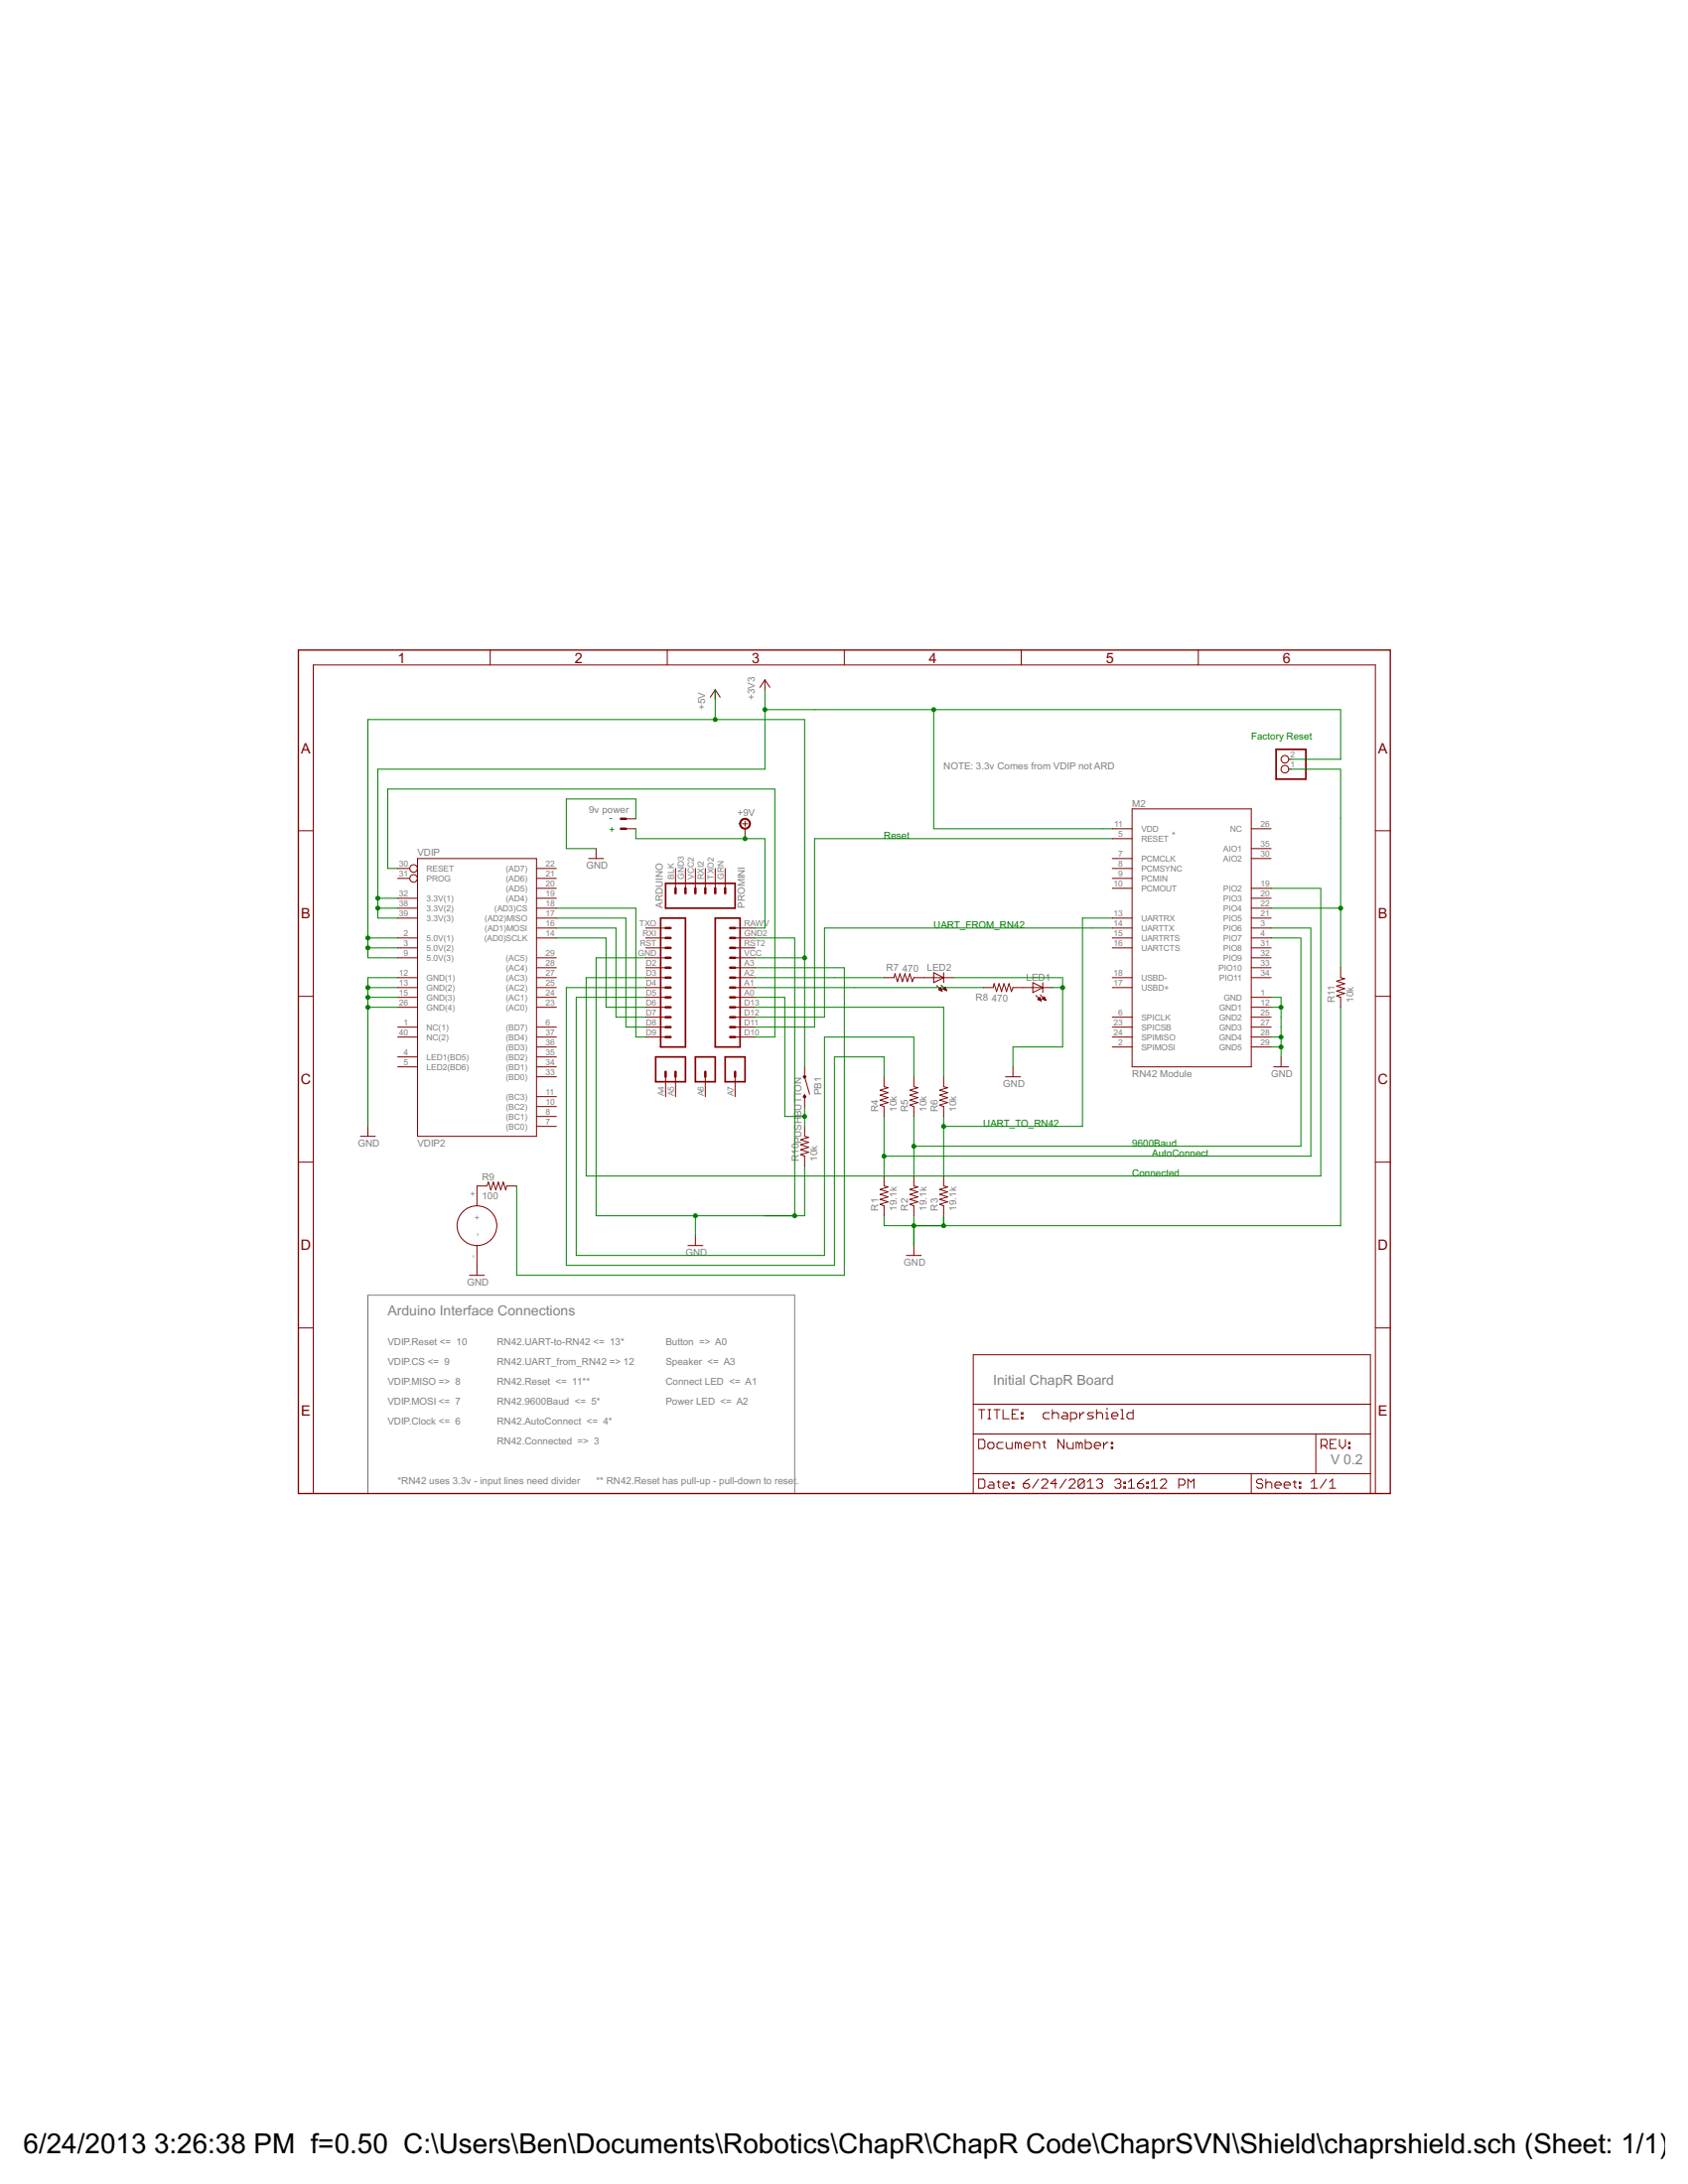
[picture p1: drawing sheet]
<svg xmlns="http://www.w3.org/2000/svg" width="216mm" height="279mm" viewBox="0 0 216 279" stroke-linecap="round" stroke-linejoin="round" font-family="sans-serif">
<path d="M47.1 165.7h54.5v25.4h-54.5z" fill="none" stroke="#808080" stroke-width=".13"/>
<g fill="none" stroke="#800000" stroke-width=".13">
<path d="M62.7 83.2v1.9M85.3 83.2v1.9M91.5 88.2l.6 1M91.5 88.2l-.7 1M91.5 88.2v1.3M97.8 87l.7 .9M97.8 87l-.6 .9M97.8 87v1.2M108 83.2v1.9M130.6 83.2v1.9M153.3 83.2v1.9M164.8 98.4h.3"/>
<path d="M164.8 97.1h.3M38.2 106.3h1.9M50.9 111.1h1.5M50.9 112.4h1.5M50.9 114.9h2.5M50.9 116.2h2.5M50.9 117.5h2.5M50.9 120h2.5M53.4 109.8h15.2v35.6h-15.2zM68.6 111.1h2.6M68.6 112.4h2.6M68.6 113.6h2.6"/>
<path d="M68.6 114.9h2.6M68.6 116.2h2.6M68.6 117.5h2.6M68.6 118.7h2.6M68.6 120h2.6M75.3 109.8h1.9M76.2 108.6v1.2M80.1 106h1.2M80.1 104.8h1.2M82.6 118.7h2.5M82.6 120h2.5M86.4 111.1v2.5"/>
<path d="M87.7 111.1v2.5M88.9 111.1v2.5M90.2 111.1v2.5M91.5 111.1v2.5M92.8 111.1v2.5M94 118.7h2.6M94 120h2.6M95 105.4h.6M95.3 105.1v.6M95.3 106v1.3M142.3 109.8h2.5M142.3 111.1h2.5"/>
<path d="M142.3 112.4h2.5M142.3 113.6h2.5M142.3 117.5h2.5M142.3 118.7h2.5M142.3 120h2.5M142.3 107.3h2.5M142.3 106h2.5M144.8 103.5h15.2v33h-15.2zM160 109.8h2.6M160 113.6h2.6M160 114.9h2.6M160 116.2h2.6"/>
<path d="M160 117.5h2.6M160 118.7h2.6M160 120h2.6M160 106h2.6M160 108.6h2.6M175.9 106.3h1.9M38.2 127.5h1.9M50.9 122.5h2.5M50.9 125.1h2.5M50.9 126.3h2.5M50.9 127.6h2.5M50.9 128.9h2.5"/>
<path d="M50.9 131.4h2.5M50.9 132.7h2.5M50.9 135.2h2.5M50.9 136.5h2.5M50.9 121.3h2.5M68.6 122.5h2.6M68.6 123.8h2.6M68.6 125.1h2.6M68.6 126.3h2.6M68.6 127.6h2.6M68.6 128.9h2.6M68.6 131.4h2.6"/>
<path d="M68.6 132.7h2.6M68.6 133.9h2.6M68.6 135.2h2.6M68.6 136.5h2.6M68.6 137.8h2.6M82.6 122.5h2.5M82.6 123.8h2.5M82.6 125.1h2.5M82.6 126.3h2.5M82.6 127.6h2.5M82.6 128.9h2.5M82.6 131.4h2.5"/>
<path d="M82.6 132.7h2.5M82.6 121.3h2.5M82.6 130.1h2.5M85.1 137.8v2.5M86.4 137.8v2.5M90.2 137.8v2.5M94 122.5h2.6M94 123.8h2.6M94 125.1h2.6M94 126.3h2.6M94 127.6h2.6M94 128.9h2.6"/>
<path d="M94 131.4h2.6M94 132.7h2.6M94 121.3h2.6M94 130.1h2.6M94 137.8v2.5M102.9 136.5v1.3l.6 2.2M102.9 140v1.6M113.1 125.1h1.2l.2-.5 .3 1 .3-1 .3 1 .3-1 .4 1 .3-1 .3 1 .2-.5h5.1M113.1 137.8v1.2l.5 .1-1 .4 1 .3-1 .3 1 .3-1 .3 1 .4-1 .3 .5 .2v1.2M116.9 137.8v1.2l.5 .1-1 .4 1 .3-1 .3 1 .3-1 .3 1 .4-1 .3 .5 .2v1.2M119.4 124.4l1.3 .7-1.3 .6zM119.8 126.1l.7 .7"/>
<path d="M120.1 126.6h.3M120.1 126.5h.3M120.2 126.5h.2M120.2 126.6h.2M120.2 126.4h.1M120.3 126.3h.1M120.3 126.7h.2M120.3 126.3l-.2 .3 .4 .2M120.3 126.3l.2 .5M120.4 126l.7 .7M120.4 126.7h.1M120.6 126.5h.4"/>
<path d="M120.6 126.5l.5 .2M120.6 126.5l.3-.2 .2 .4M120.7 126.5h.3M120.7 124.4v1.3M120.7 137.8v1.2l.5 .1-1 .4 1 .3-1 .3 1 .3-1 .3 1 .4-1 .3 .5 .2v1.2M120.7 126.6h.3M120.7 126.4h.2M120.8 126.4h.1M120.8 126.3h.1M120.8 126.6h.2M120.9 126.6h.1M121 126.7h.1"/>
<path d="M125.8 126.3h1.2l.1-.5 .4 1.1 .3-1.1 .3 1.1 .3-1.1 .3 1.1 .4-1.1 .3 1.1 .2-.6h5M128.6 137.8h1.9M129.6 136.5v1.3M132.1 125.7l1.3 .6-1.3 .7zM132.5 127.3l.7 .7M132.7 127.8l.5 .2M132.7 127.8l.3-.2 .2 .4M132.8 127.8h.3M132.8 127.9h.3M132.9 127.7h.2M132.9 127.9h.2M132.9 127.7h.1"/>
<path d="M133 127.6h.1M133 128h.2M133.1 127.3l.7 .7M133.1 128h.1M133.3 127.8l.3-.3 .2 .5zM133.3 127.8h.4M133.4 125.7v1.3M133.4 127.7h.2M133.5 127.8h.2M133.5 127.6h.1M133.5 127.9h.2M133.6 127.9h.1"/>
<path d="M133.8 128h.1M142.3 125.1h2.5M142.3 126.3h2.5M142.3 131.4h2.5M142.3 132.7h2.5M142.3 133.9h2.5M142.3 121.3h2.5M142.3 130.1h2.5M160 122.5h2.6M160 123.8h2.6M160 125.1h2.6M160 127.6h2.6"/>
<path d="M160 128.9h2.6M160 131.4h2.6M160 132.7h2.6M160 133.9h2.6M160 121.3h2.6M160 130.1h2.6M162.9 136.5h1.9M163.9 135.2v1.3M171.5 123.8v1.3l.5 .1-1 .3 1 .3-1 .4 1 .3-1 .3 1 .3-1 .3 .5 .2v1.3M175.9 127.5h1.9M38.2 148.7h1.9M46.1 145.4h1.9"/>
<path d="M47.1 144.1v1.3M61 159.3v3.9M66.1 151.7h-1.3l-.1 .5-.3-1-.3 1-.4-1-.3 1-.3-1-.3 1-.3-1-.2 .5h-1.3v2.6M68.6 140.3h2.6M68.6 141.6h2.6M68.6 142.8h2.6M68.6 144.1h2.6M88 159.3h1.9M88.9 158.1v1.2M102.9 144.1v1.3l.5 .1-1 .3 1 .3-1 .4 1 .3-1 .3 1 .3-1 .3 .5 .2v1.3M113.1 150.5v1.2l.5 .1-1 .4 1 .3-1 .3 1 .3-1 .3 1 .4-1 .3 .5 .2v1.2M116.9 150.5v1.2l.5 .1-1 .4 1 .3-1 .3 1 .3-1 .3 1 .4-1 .3 .5 .2v1.2"/>
<path d="M116.9 159.3v1.3M120.7 150.5v1.2l.5 .1-1 .4 1 .3-1 .3 1 .3-1 .3 1 .4-1 .3 .5 .2v1.2M175.9 148.7h1.9M38.2 169.9h1.9M60 163.2h2M115.9 160.6h1.9M124.5 173.3h50.8v17.8h-50.8zM124.5 179.6h50.8M175.9 169.9h1.9M40.1 191.1v-106h135.8v106M124.5 183.5h50.8M124.5 188.5h50.8"/>
<path d="M125.2 184.1h.6l.2 .2v.8l-.2 .2h-.6zM125.2 189.2h.6l.2 .2v.8l-.2 .2h-.6zM125.2 180.3h.8M125.6 180.3v1.2M126.3 184.7l.2-.2h.4l.2 .2v.4l-.2 .2h-.4l-.2-.2zM126.3 180.3h.4M126.3 181.5h.4M126.5 189.6h.4l.2 .2v.6h-.6l-.2-.2 .2-.2h.6M126.5 180.3v1.2M127.1 180.3h.8M127.5 189.6h.4M127.5 180.3v1.2"/>
<path d="M127.7 189.4v.8l.2 .2M128.3 190h.8v-.2l-.2-.2h-.4l-.2 .2v.4l.2 .2h.4M128.3 180.3v1.2h.8M128.3 184.5h-.6l-.2 .2v.4l.2 .2h.6M128.7 184.5v.6l.2 .2h.6v-.8M129.5 190.2h.2v.2h-.2zM129.5 189.6h.2v.2h-.2zM129.5 180.9h.4M130.2 180.3h-.7v1.2h.7M130.2 184.7l-.2-.2h-.1v.8M130.2 184.7l.2-.2 .2 .2v.6M130.2 184.7v.6"/>
<path d="M130.6 181.3h.2v.2h-.2zM130.6 180.7h.2v.2h-.2zM130.9 189.8h.6l.2 .2v.2l-.2 .2h-.4l-.2-.2zM131 184.9h.8v-.2l-.2-.2h-.4l-.2 .2v.4l.2 .2h.4M131.7 189.2l-.4 .2-.4 .4M132.2 185.3v-.8h.6l.2 .2v.6M132.8 189.2l-.7 1.2M133.2 189.4l.2-.2h.4l.2 .2v.2l-.8 .8h.8M133.3 184.5h.5M133.6 184.3v.8l.2 .2M134.2 180.7h-.6l-.2 .2v.4l.2 .2h.6M134.6 180.9l.2-.2h.4l.2 .2v.6"/>
<path d="M134.6 180.3v1.2M135.2 189.8h-.8l.6-.6v1.2M136 180.7h.4l.1 .2v.6h-.5l-.2-.2 .2-.2h.5M136.1 184.1v1.2l-.8-1.2v1.2M136.4 189.2l-.8 1.2M136.5 184.5v.6l.2 .2h.6v-.8M136.7 189.4l.2-.2h.4l.2 .2v.2l-.8 .8h.8M136.9 181.5h.6l.2-.2v-.4l-.2-.2h-.6v1.2M138 184.7l-.2-.2h-.2v.8M138 184.7v.6M138 184.7l.2-.2 .2 .2v.6M138.1 180.7v.8"/>
<path d="M138.7 189.4v.8l-.2 .2h-.4l-.2-.2M138.7 189.4l-.2-.2h-.4l-.2 .2v.8M138.7 189.4l-.8 .8M138.7 180.7h-.2l-.4 .4M138.8 184.1v1.2h.6l.2-.2v-.4l-.2-.2h-.6M139.1 190.4h.7M139.1 189.6l.4-.4v1.2M139.9 180.7h-.6l-.2 .2 .2 .2h.4l.2 .2-.2 .2h-.6M140 184.9h.8v-.2l-.2-.2h-.4l-.2 .2v.4l.2 .2h.4M140.3 189.4l.1-.2h.4l.2 .2v.2l-.2 .2M140.3 180.9l.1-.2h.4l.2 .2v.6M140.3 180.3v1.2"/>
<path d="M140.6 189.8h.2M140.8 189.8l.2 .2v.2l-.2 .2h-.4l-.1-.2M141.2 184.5v.8M141.4 181.5h.4M141.4 180.7h.2v.8M141.6 180.1v.2M141.7 184.5h-.2l-.3 .4M142.1 185.1h.2v.2h-.2zM142.1 184.5h.2v.2h-.2zM142.2 181.1h.8v-.2l-.2-.2h-.4l-.2 .2v.4l.2 .2h.4M142.6 189.4l.2-.2h.4l.2 .2v.2l-.2 .2M143 189.8h.2"/>
<path d="M143.2 189.8l.2 .2v.2l-.2 .2h-.4l-.2-.2M143.4 180.3h.2v1.2M143.4 181.5h.4M143.7 190.2h.3v.2h-.3zM143.7 189.6h.3v.2h-.3zM144.3 190.4h.8M144.3 189.6l.4-.4v1.2M144.9 180.3v1.2h-.6l-.2-.2v-.4l.2-.2h.6M145.5 189.8h.6l.2 .2v.2l-.2 .2h-.4l-.2-.2zM146.3 189.2l-.4 .2-.4 .4M146.7 190.2h.2v.2h-.2zM146.7 189.6h.2v.2h-.2z"/>
<path d="M147.3 190.4h.7M147.3 189.6l.3-.4v1.2M148.4 189.4l.2-.2h.4l.2 .2v.2l-.8 .8h.8M150.8 190h.5l.3-.2v-.4l-.3-.2h-.5v1.2M151.9 190.4v-1.2l.4 .4 .4-.4v1.2M160 188.5v2.6M161.5 189.4l-.2-.2h-.4l-.2 .2v.2l.2 .2h.4l.2 .2v.2l-.2 .2h-.4l-.2-.2M161.9 189.8l.2-.2h.4l.2 .2v.6M161.9 189.2v1.2M163.1 190h.8v-.2l-.3-.2h-.3l-.2 .2v.4l.2 .2h.3M164.2 190h.8v-.2l-.2-.2h-.4l-.2 .2v.4l.2 .2h.4M165.4 189.6h.4"/>
<path d="M165.6 189.4v.8l.2 .2M166.2 190.2h.2v.2h-.2zM166.2 189.6h.2v.2h-.2zM167.7 190.4h.8M167.7 189.6l.4-.4v1.2M168.3 183.5v5M169 184.9h.6l.2-.2v-.4l-.2-.2h-.6v1.2M169.4 184.9l.4 .4M169.7 189.2l-.8 1.2M170.1 190.4h.7M170.1 189.6l.3-.4v1.2M170.1 184.7h.4"/>
<path d="M170.9 184.1h-.8v1.2h.8M171.3 184.1v.8l.4 .4 .4-.4v-.8M172.5 185.1h.2v.2h-.2zM172.5 184.5h.2v.2h-.2z"/>
<circle cx="164.3" cy="97.1" r=".49"/>
<circle cx="164.3" cy="98.4" r=".49"/>
<circle cx="52.9" cy="112.4" r=".49"/>
<circle cx="52.9" cy="111.1" r=".49"/>
<circle cx="61" cy="156.8" r="2.54"/>
</g>
<path d="M38.2 83.2h139.6v107.9h-139.6z" fill="none" stroke="#800000" stroke-width=".17"/>
<path d="M163.2 95.9h3.8v3.8h-3.8zM84.5 117.5h3.2v16.4h-3.2zM85.1 113h8.9v3.2h-8.9zM91.5 117.5h3.2v16.4h-3.2zM83.9 135.2h3.8v3.2h-3.8zM88.9 135.2h2.6v3.2h-2.6zM92.8 135.2h2.5v3.2h-2.5z" fill="none" stroke="#800000" stroke-width=".21"/>
<g fill="none" stroke="#800000" stroke-width=".32">
<path d="M79.4 104.8h.7M79.4 106h.7M85.1 120h.7M85.1 118.7h.7M86.4 113.6v.7M87.7 113.6v.7M88.9 113.6v.7M90.2 113.6v.7M91.5 113.6v.7M92.8 113.6v.7M93.4 120h.6M93.4 118.7h.6"/>
<path d="M85.1 130.1h.7M85.1 131.4h.7M85.1 132.7h.7M85.1 127.6h.7M85.1 128.9h.7M85.1 126.3h.7M85.1 125.1h.7M85.1 123.8h.7M85.1 122.5h.7M85.1 121.3h.7M85.1 137.1v.7M86.4 137.1v.7"/>
<path d="M90.2 137.1v.7M93.4 130.1h.6M93.4 131.4h.6M93.4 132.7h.6M93.4 127.6h.6M93.4 128.9h.6M93.4 126.3h.6M93.4 125.1h.6M93.4 123.8h.6M93.4 122.5h.6M93.4 121.3h.6M94 137.1v.7"/>
</g>
<g fill="#800000" stroke="#800000" stroke-width=".13">
<path d="M94.8 104.9a.7 .7 0 0 1 1.1 .1 .7 .7 0 0 1-.4 1.1 .7 .7 0 0 1-.9-.7h.1a.56 .56 0 0 1 .8-.6 .56 .56 0 0 1 .2 1 .56 .56 0 0 1-.9-.2l-.1-.2h-.1z" fill-rule="evenodd"/>
<path d="M102.8 137.6h.2v.3h-.2z" fill-rule="evenodd"/>
<path d="M102.8 140.2h.2v.2h-.2z" fill-rule="evenodd"/>
</g>
<g fill="none" stroke="#008000" stroke-width=".13">
<path d="M91.5 88.2v3.9M97.8 90.8h73.7v6.3h-6.4M97.8 88.2v10.2h-49.5v19.1h2.6M119.4 90.8v15.2h22.9M165.1 98.4h6.4v25.4M47.1 120h3.8M48.3 116.2h2.6M48.3 114.9h2.6M50.9 111.1h-1.3v-10.2h49.5v31.8h-2.5M71.2 120h6.3v8.9h5.1M71.2 116.2h10.1v16.5h1.3M71.2 118.7h7.6v11.4h3.8"/>
<path d="M71.2 117.5h8.9v13.9h2.5M81.3 104.8v-2.6h-8.9v6.4h3.8M81.3 106v1.3h16.5v11.4h-1.2M96.6 120h5v35.5M142.3 118.7h-36.8v11.4h-8.9M142.3 117.5h-3.8v26.6h-17.8M142.3 107.3h-38.1v24.1h-7.6M162.6 113.6h6.3v36.9h-93.9v-25.4h7.6M162.6 120h3.8v26.6h-49.5M162.6 118.7h5.1v29.2h-54.6M162.6 116.2h8.9M47.1 126.3h3.8"/>
<path d="M47.1 127.6h3.8M47.1 128.9h3.8M47.1 121.3h3.8M50.9 125.1h-3.8v19M50.9 122.5h-3.8v-30.4h55.8v44.4M82.6 126.3h-10.2v35.6h34.3v-26.7h6.4v2.6M82.6 127.6h-8.9v33h31.8v-27.9h11.4v5.1M82.6 122.5h-6.4v33h26.7v-6.3M96.6 125.1h16.5M96.6 126.3h29.2M96.6 127.6h3.8v15.2h2.5M96.6 128.9h24.1v8.9"/>
<path d="M96.6 122.5h6.3M96.6 123.8h11.4v39.4h-41.9v-11.5M122 125.1h13.9v8.8h-6.3v2.6M134.6 126.3h1.3M162.6 127.6h1.3v7.6M162.6 128.9h1.3M162.6 132.7h1.3M162.6 133.9h1.3M171.5 128.9v27.9h-58.4v-1.3M88.9 155.5v2.6M102.9 141.6v2.5M113.1 142.8v7.7"/>
<path d="M116.9 142.8v7.7M116.9 155.5v3.8M120.7 142.8v7.7M120.7 155.5v1.3"/>
</g>
<g fill="#008000" stroke="#008000" stroke-width=".13">
<circle cx="47.1" cy="126.3" r=".25"/>
<circle cx="47.1" cy="127.6" r=".25"/>
<circle cx="47.1" cy="128.9" r=".25"/>
<circle cx="163.9" cy="128.9" r=".25"/>
<circle cx="163.9" cy="132.7" r=".25"/>
<circle cx="163.9" cy="133.9" r=".25"/>
<circle cx="116.9" cy="156.8" r=".25"/>
<circle cx="120.7" cy="156.8" r=".25"/>
<circle cx="88.9" cy="155.5" r=".25"/>
<circle cx="101.6" cy="155.5" r=".25"/>
<circle cx="135.9" cy="126.3" r=".25"/>
<circle cx="47.1" cy="120" r=".25"/>
<circle cx="47.1" cy="121.3" r=".25"/>
<circle cx="91.5" cy="92.1" r=".25"/>
<circle cx="102.9" cy="122.5" r=".25"/>
<circle cx="113.1" cy="147.9" r=".25"/>
<circle cx="116.9" cy="146.6" r=".25"/>
<circle cx="120.7" cy="144.1" r=".25"/>
<circle cx="48.3" cy="114.9" r=".25"/>
<circle cx="48.3" cy="116.2" r=".25"/>
<circle cx="97.8" cy="90.8" r=".25"/>
<circle cx="119.4" cy="90.8" r=".25"/>
<circle cx="95.3" cy="107.3" r=".25"/>
<circle cx="102.9" cy="142.8" r=".25"/>
<circle cx="171.5" cy="116.2" r=".25"/>
</g>
<g font-size="4">
<text x="3" y="275.4">6/24/2013</text>
<text x="19.7" y="275.4">3:26:38 PM f=0.50 C:\Users\Ben\Documents\Robotics\ChapR\ChapR Code\ChaprSVN\Shield\chaprshield.sch (Sheet: 1/1)</text>
</g>
<g font-size="2.1" fill="#800000">
<text x="50.9" y="84.8">1</text>
<text x="73.5" y="84.8">2</text>
<text x="96.2" y="84.8">3</text>
<text x="118.8" y="84.8">4</text>
<text x="141.4" y="84.8">5</text>
<text x="164.1" y="84.8">6</text>
<text x="38.5" y="96.3">A</text>
<text x="176.2" y="96.3">A</text>
<text x="38.5" y="117.5">B</text>
<text x="176.2" y="117.5">B</text>
<text x="38.5" y="138.7">C</text>
<text x="176.2" y="138.7">C</text>
<text x="38.5" y="159.9">D</text>
<text x="176.2" y="159.9">D</text>
<text x="38.5" y="181.1">E</text>
<text x="176.2" y="181.1">E</text>
</g>
<g font-size="2" fill="#808080">
<text x="49.6" y="168.2">Arduino Interface Connections</text>
<text x="127" y="177.1">Initial ChapR Board</text>
<text x="170.2" y="187.3">V 0.2</text>
</g>
<g font-size="1.4" fill="#808080">
<text x="96.6" y="89.5" transform="rotate(-90 96.6 89.5)">+3V3</text>
<text x="90.2" y="90.8" transform="rotate(-90 90.2 90.8)">+5V</text>
<text x="120.7" y="98.4">NOTE: 3.3v Comes from VDIP not ARD</text>
<text x="75.3" y="104.1">9v power</text>
<text x="94.3" y="104.4">+9V</text>
<text x="144.8" y="103.2">M2</text>
<text x="149.9" y="107.3">*</text>
<text x="53.4" y="109.4">VDIP</text>
<text x="75" y="111.1">GND</text>
<text x="84.8" y="116.2" transform="rotate(-90 84.8 116.2)">ARDUINO</text>
<text x="95.3" y="116.2" transform="rotate(-90 95.3 116.2)">PROMINI</text>
<text x="113.4" y="124.2">R7</text>
<text x="115.4" y="124.3">470</text>
<text x="118.6" y="124.2">LED2</text>
<text x="131.3" y="125.4">LED1</text>
<text x="124.8" y="128">R8</text>
<text x="126.8" y="128.1">470</text>
<text x="170.7" y="128.2" transform="rotate(-90 170.7 128.2)">R11</text>
<text x="173.1" y="128.2" transform="rotate(-90 173.1 128.2)">10k</text>
<text x="144.8" y="137.8">RN42 Module</text>
<text x="162.6" y="137.8">GND</text>
<text x="105.1" y="140.1" transform="rotate(-90 105.1 140.1)">PB1</text>
<text x="112.3" y="142.2" transform="rotate(-90 112.3 142.2)">R4</text>
<text x="114.7" y="142.2" transform="rotate(-90 114.7 142.2)">10k</text>
<text x="116.1" y="142.2" transform="rotate(-90 116.1 142.2)">R5</text>
<text x="118.5" y="142.2" transform="rotate(-90 118.5 142.2)">10k</text>
<text x="119.9" y="142.2" transform="rotate(-90 119.9 142.2)">R6</text>
<text x="122.3" y="142.2" transform="rotate(-90 122.3 142.2)">10k</text>
<text x="128.3" y="139">GND</text>
<text x="45.8" y="146.6">GND</text>
<text x="53.4" y="146.6">VDIP2</text>
<text x="102.2" y="148.5" transform="rotate(-90 102.2 148.5)">R10</text>
<text x="102.5" y="146.4" transform="rotate(-90 102.5 146.4)">PUSHBUTTON</text>
<text x="104.6" y="148.5" transform="rotate(-90 104.6 148.5)">10k</text>
<text x="61.6" y="153.4">100</text>
<text x="61.6" y="151">R9</text>
<text x="112.3" y="154.9" transform="rotate(-90 112.3 154.9)">R1</text>
<text x="114.7" y="154.9" transform="rotate(-90 114.7 154.9)">19.1k</text>
<text x="116.1" y="154.9" transform="rotate(-90 116.1 154.9)">R2</text>
<text x="118.5" y="154.9" transform="rotate(-90 118.5 154.9)">19.1k</text>
<text x="119.9" y="154.9" transform="rotate(-90 119.9 154.9)">R3</text>
<text x="122.3" y="154.9" transform="rotate(-90 122.3 154.9)">19.1k</text>
<text x="87.7" y="160.6">GND</text>
<text x="115.6" y="161.9">GND</text>
<text x="59.7" y="164.4">GND</text>
<text x="49.6" y="172">VDIP.Reset &lt;= 10</text>
<text x="63.6" y="172">RN42.UART-to-RN42 &lt;= 13*</text>
<text x="85.1" y="172">Button =&gt; A0</text>
<text x="49.6" y="174.6">VDIP.CS &lt;= 9</text>
<text x="49.6" y="179.7">VDIP.MOSI &lt;= 7</text>
<text x="49.6" y="177.1">VDIP.MISO =&gt; 8</text>
<text x="63.6" y="174.6">RN42.UART_from_RN42 =&gt; 12</text>
<text x="63.6" y="177.1">RN42.Reset &lt;= 11**</text>
<text x="63.6" y="179.7">RN42.9600Baud &lt;= 5*</text>
<text x="85.1" y="174.6">Speaker &lt;= A3</text>
<text x="85.1" y="177.1">Connect LED &lt;= A1</text>
<text x="85.1" y="179.7">Power LED &lt;= A2</text>
<text x="49.6" y="182.2">VDIP.Clock &lt;= 6</text>
<text x="63.6" y="182.2">RN42.AutoConnect &lt;= 4*</text>
<text x="63.6" y="184.7">RN42.Connected =&gt; 3</text>
<text x="50.9" y="189.8">*RN42 uses 3.3v - input lines need divider</text>
<text x="76.2" y="189.8">** RN42.Reset has pull-up - pull-down to reset</text>
<text x="101.9" y="189.8">.</text>
</g>
<g font-size="1.4" fill="#008000">
<text x="160" y="94.6">Factory Reset</text>
<text x="77.9" y="106.5">+</text>
<text x="77.9" y="105">-</text>
<text x="113.1" y="107.3">Reset</text>
<text x="119.4" y="118.7">UART_FROM_RN42</text>
<text x="125.8" y="144.1">UART_TO_RN42</text>
<text x="144.8" y="146.6">9600Baud</text>
<text x="147.3" y="147.9">AutoConnect</text>
<text x="144.8" y="150.5">Connected</text>
</g>
<g font-size="1.2" fill="#808080">
<text x="165" y="98.2">1</text>
<text x="165" y="97">2</text>
<text x="142.5" y="105.8">11</text>
<text x="143" y="107.1">5</text>
<text x="146" y="107.7">RESET</text>
<text x="146" y="106.4">VDD</text>
<text x="157.3" y="106.4">NC</text>
<text x="161.2" y="105.8">26</text>
<text x="51" y="110.9">30</text>
<text x="51" y="112.2">31</text>
<text x="54.6" y="111.5">RESET</text>
<text x="54.6" y="112.8">PROG</text>
<text x="64.7" y="111.5">(AD7)</text>
<text x="64.7" y="112.8">(AD6)</text>
<text x="69.8" y="110.9">22</text>
<text x="69.8" y="112.2">21</text>
<text x="69.8" y="113.5">20</text>
<text x="86.2" y="112.5" transform="rotate(-90 86.2 112.5)">BLK</text>
<text x="87.5" y="112.5" transform="rotate(-90 87.5 112.5)">GND3</text>
<text x="88.8" y="112.5" transform="rotate(-90 88.8 112.5)">VCC2</text>
<text x="90" y="112.5" transform="rotate(-90 90 112.5)">RXI2</text>
<text x="91.3" y="112.5" transform="rotate(-90 91.3 112.5)">TXO2</text>
<text x="92.6" y="112.5" transform="rotate(-90 92.6 112.5)">GRN</text>
<text x="142.5" y="113.5">10</text>
<text x="143" y="109.7">7</text>
<text x="143" y="110.9">8</text>
<text x="143" y="112.2">9</text>
<text x="146" y="110.2">PCMCLK</text>
<text x="146" y="111.5">PCMSYNC</text>
<text x="146" y="112.8">PCMIN</text>
<text x="156.5" y="108.9">AIO1</text>
<text x="156.5" y="110.2">AIO2</text>
<text x="161.2" y="113.5">19</text>
<text x="161.2" y="108.4">35</text>
<text x="161.2" y="109.7">30</text>
<text x="51" y="116">38</text>
<text x="51" y="114.7">32</text>
<text x="51" y="117.3">39</text>
<text x="51.6" y="119.8">2</text>
<text x="54.6" y="116.6">3.3V(2)</text>
<text x="54.6" y="115.3">3.3V(1)</text>
<text x="54.6" y="117.8">3.3V(3)</text>
<text x="62" y="117.8">(AD2)MISO</text>
<text x="62" y="119.1">(AD1)MOSI</text>
<text x="63.2" y="116.6">(AD3)CS</text>
<text x="64.7" y="114">(AD5)</text>
<text x="64.7" y="115.3">(AD4)</text>
<text x="69.8" y="114.7">19</text>
<text x="69.8" y="116">18</text>
<text x="69.8" y="117.3">17</text>
<text x="69.8" y="118.5">16</text>
<text x="69.8" y="119.8">14</text>
<text x="81.8" y="118.5">TXO</text>
<text x="82.2" y="119.8">RXI</text>
<text x="95.2" y="119.8">GND2</text>
<text x="95.2" y="118.5">RAWV</text>
<text x="142.5" y="117.3">13</text>
<text x="142.5" y="118.5">14</text>
<text x="142.5" y="119.8">15</text>
<text x="146" y="114">PCMOUT</text>
<text x="146" y="117.8">UARTRX</text>
<text x="146" y="119.1">UARTTX</text>
<text x="156.5" y="119.1">PIO6</text>
<text x="156.5" y="114">PIO2</text>
<text x="156.5" y="115.3">PIO3</text>
<text x="156.5" y="117.8">PIO5</text>
<text x="156.5" y="116.6">PIO4</text>
<text x="161.2" y="118.5">3</text>
<text x="161.2" y="119.8">4</text>
<text x="161.2" y="114.7">20</text>
<text x="161.2" y="117.3">21</text>
<text x="161.2" y="116">22</text>
<text x="51" y="124.9">12</text>
<text x="51.6" y="121.1">3</text>
<text x="51.6" y="122.3">9</text>
<text x="54.6" y="125.4">GND(1)</text>
<text x="54.6" y="120.4">5.0V(1)</text>
<text x="54.6" y="121.6">5.0V(2)</text>
<text x="54.6" y="122.9">5.0V(3)</text>
<text x="61.9" y="120.4">(AD0)SCLK</text>
<text x="64.7" y="122.9">(AC5)</text>
<text x="64.7" y="124.2">(AC4)</text>
<text x="64.7" y="125.4">(AC3)</text>
<text x="69.8" y="122.3">29</text>
<text x="69.8" y="123.6">28</text>
<text x="69.8" y="124.9">27</text>
<text x="81.6" y="122.3">GND</text>
<text x="81.8" y="121.1">RST</text>
<text x="82.6" y="124.9">D3</text>
<text x="82.6" y="123.6">D2</text>
<text x="95.2" y="124.9">A2</text>
<text x="95.2" y="123.6">A3</text>
<text x="95.2" y="122.3">VCC</text>
<text x="95.2" y="121.1">RST2</text>
<text x="142.5" y="121.1">16</text>
<text x="142.5" y="124.9">18</text>
<text x="146" y="120.4">UARTRTS</text>
<text x="146" y="121.6">UARTCTS</text>
<text x="146" y="125.4">USBD-</text>
<text x="155.9" y="124.2">PIO10</text>
<text x="156" y="125.4">PIO11</text>
<text x="156.5" y="120.4">PIO7</text>
<text x="156.5" y="122.9">PIO9</text>
<text x="156.5" y="121.6">PIO8</text>
<text x="161.2" y="122.3">32</text>
<text x="161.2" y="121.1">31</text>
<text x="161.2" y="123.6">33</text>
<text x="161.2" y="124.9">34</text>
<text x="51" y="126.2">13</text>
<text x="51" y="127.4">15</text>
<text x="51" y="128.7">26</text>
<text x="51.6" y="131.2">1</text>
<text x="54.6" y="126.7">GND(2)</text>
<text x="54.6" y="128">GND(3)</text>
<text x="54.6" y="129.3">GND(4)</text>
<text x="54.6" y="131.8">NC(1)</text>
<text x="64.7" y="126.7">(AC2)</text>
<text x="64.7" y="128">(AC1)</text>
<text x="64.7" y="129.3">(AC0)</text>
<text x="64.7" y="131.8">(BD7)</text>
<text x="69.8" y="126.2">25</text>
<text x="69.8" y="127.4">24</text>
<text x="69.8" y="128.7">23</text>
<text x="69.8" y="131.2">6</text>
<text x="82.6" y="131.2">D8</text>
<text x="82.6" y="130">D7</text>
<text x="82.6" y="128.7">D6</text>
<text x="82.6" y="127.4">D5</text>
<text x="82.6" y="126.2">D4</text>
<text x="95.2" y="131.2">D11</text>
<text x="95.2" y="130">D12</text>
<text x="95.2" y="128.7">D13</text>
<text x="95.2" y="127.4">A0</text>
<text x="95.2" y="126.2">A1</text>
<text x="142.5" y="126.2">17</text>
<text x="142.5" y="131.2">23</text>
<text x="143" y="130">6</text>
<text x="146" y="130.5">SPICLK</text>
<text x="146" y="126.7">USBD+</text>
<text x="146" y="131.8">SPICSB</text>
<text x="155.9" y="129.3">GND1</text>
<text x="155.9" y="130.5">GND2</text>
<text x="155.9" y="131.8">GND3</text>
<text x="156.5" y="128">GND</text>
<text x="161.2" y="127.4">1</text>
<text x="161.2" y="128.7">12</text>
<text x="161.2" y="130">25</text>
<text x="161.2" y="131.2">27</text>
<text x="51" y="132.5">40</text>
<text x="51.6" y="135">4</text>
<text x="51.6" y="136.3">5</text>
<text x="54.6" y="133.1">NC(2)</text>
<text x="54.6" y="135.6">LED1(BD5)</text>
<text x="54.6" y="136.9">LED2(BD6)</text>
<text x="64.7" y="133.1">(BD4)</text>
<text x="64.7" y="134.3">(BD3)</text>
<text x="64.7" y="135.6">(BD2)</text>
<text x="64.7" y="136.9">(BD1)</text>
<text x="69.8" y="132.5">37</text>
<text x="69.8" y="133.8">36</text>
<text x="69.8" y="135">35</text>
<text x="69.8" y="136.3">34</text>
<text x="69.8" y="137.6">33</text>
<text x="82.6" y="132.5">D9</text>
<text x="95.2" y="132.5">D10</text>
<text x="142.5" y="132.5">24</text>
<text x="143" y="133.8">2</text>
<text x="146" y="134.3">SPIMOSI</text>
<text x="146" y="133.1">SPIMISO</text>
<text x="155.9" y="133.1">GND4</text>
<text x="155.9" y="134.3">GND5</text>
<text x="161.2" y="132.5">28</text>
<text x="161.2" y="133.8">29</text>
<text x="64.7" y="138.1">(BD0)</text>
<text x="64.7" y="140.7">(BC3)</text>
<text x="64.7" y="141.9">(BC2)</text>
<text x="64.7" y="143.2">(BC1)</text>
<text x="69.8" y="140.1">11</text>
<text x="69.8" y="141.4">10</text>
<text x="69.8" y="142.7">8</text>
<text x="69.8" y="143.9">7</text>
<text x="85" y="140.2" transform="rotate(-90 85 140.2)">A4</text>
<text x="86.2" y="140.2" transform="rotate(-90 86.2 140.2)">A5</text>
<text x="90" y="140.2" transform="rotate(-90 90 140.2)">A6</text>
<text x="93.8" y="140.2" transform="rotate(-90 93.8 140.2)">A7</text>
<text x="64.7" y="144.5">(BC0)</text>
<text x="60.8" y="153.1" transform="rotate(-90 60.8 153.1)">+</text>
<text x="60.8" y="160.9" transform="rotate(-90 60.8 160.9)">-</text>
<text x="61.4" y="158.2" transform="rotate(-90 61.4 158.2)">-</text>
<text x="61.4" y="156" transform="rotate(-90 61.4 156)">+</text>
</g>
</svg>
